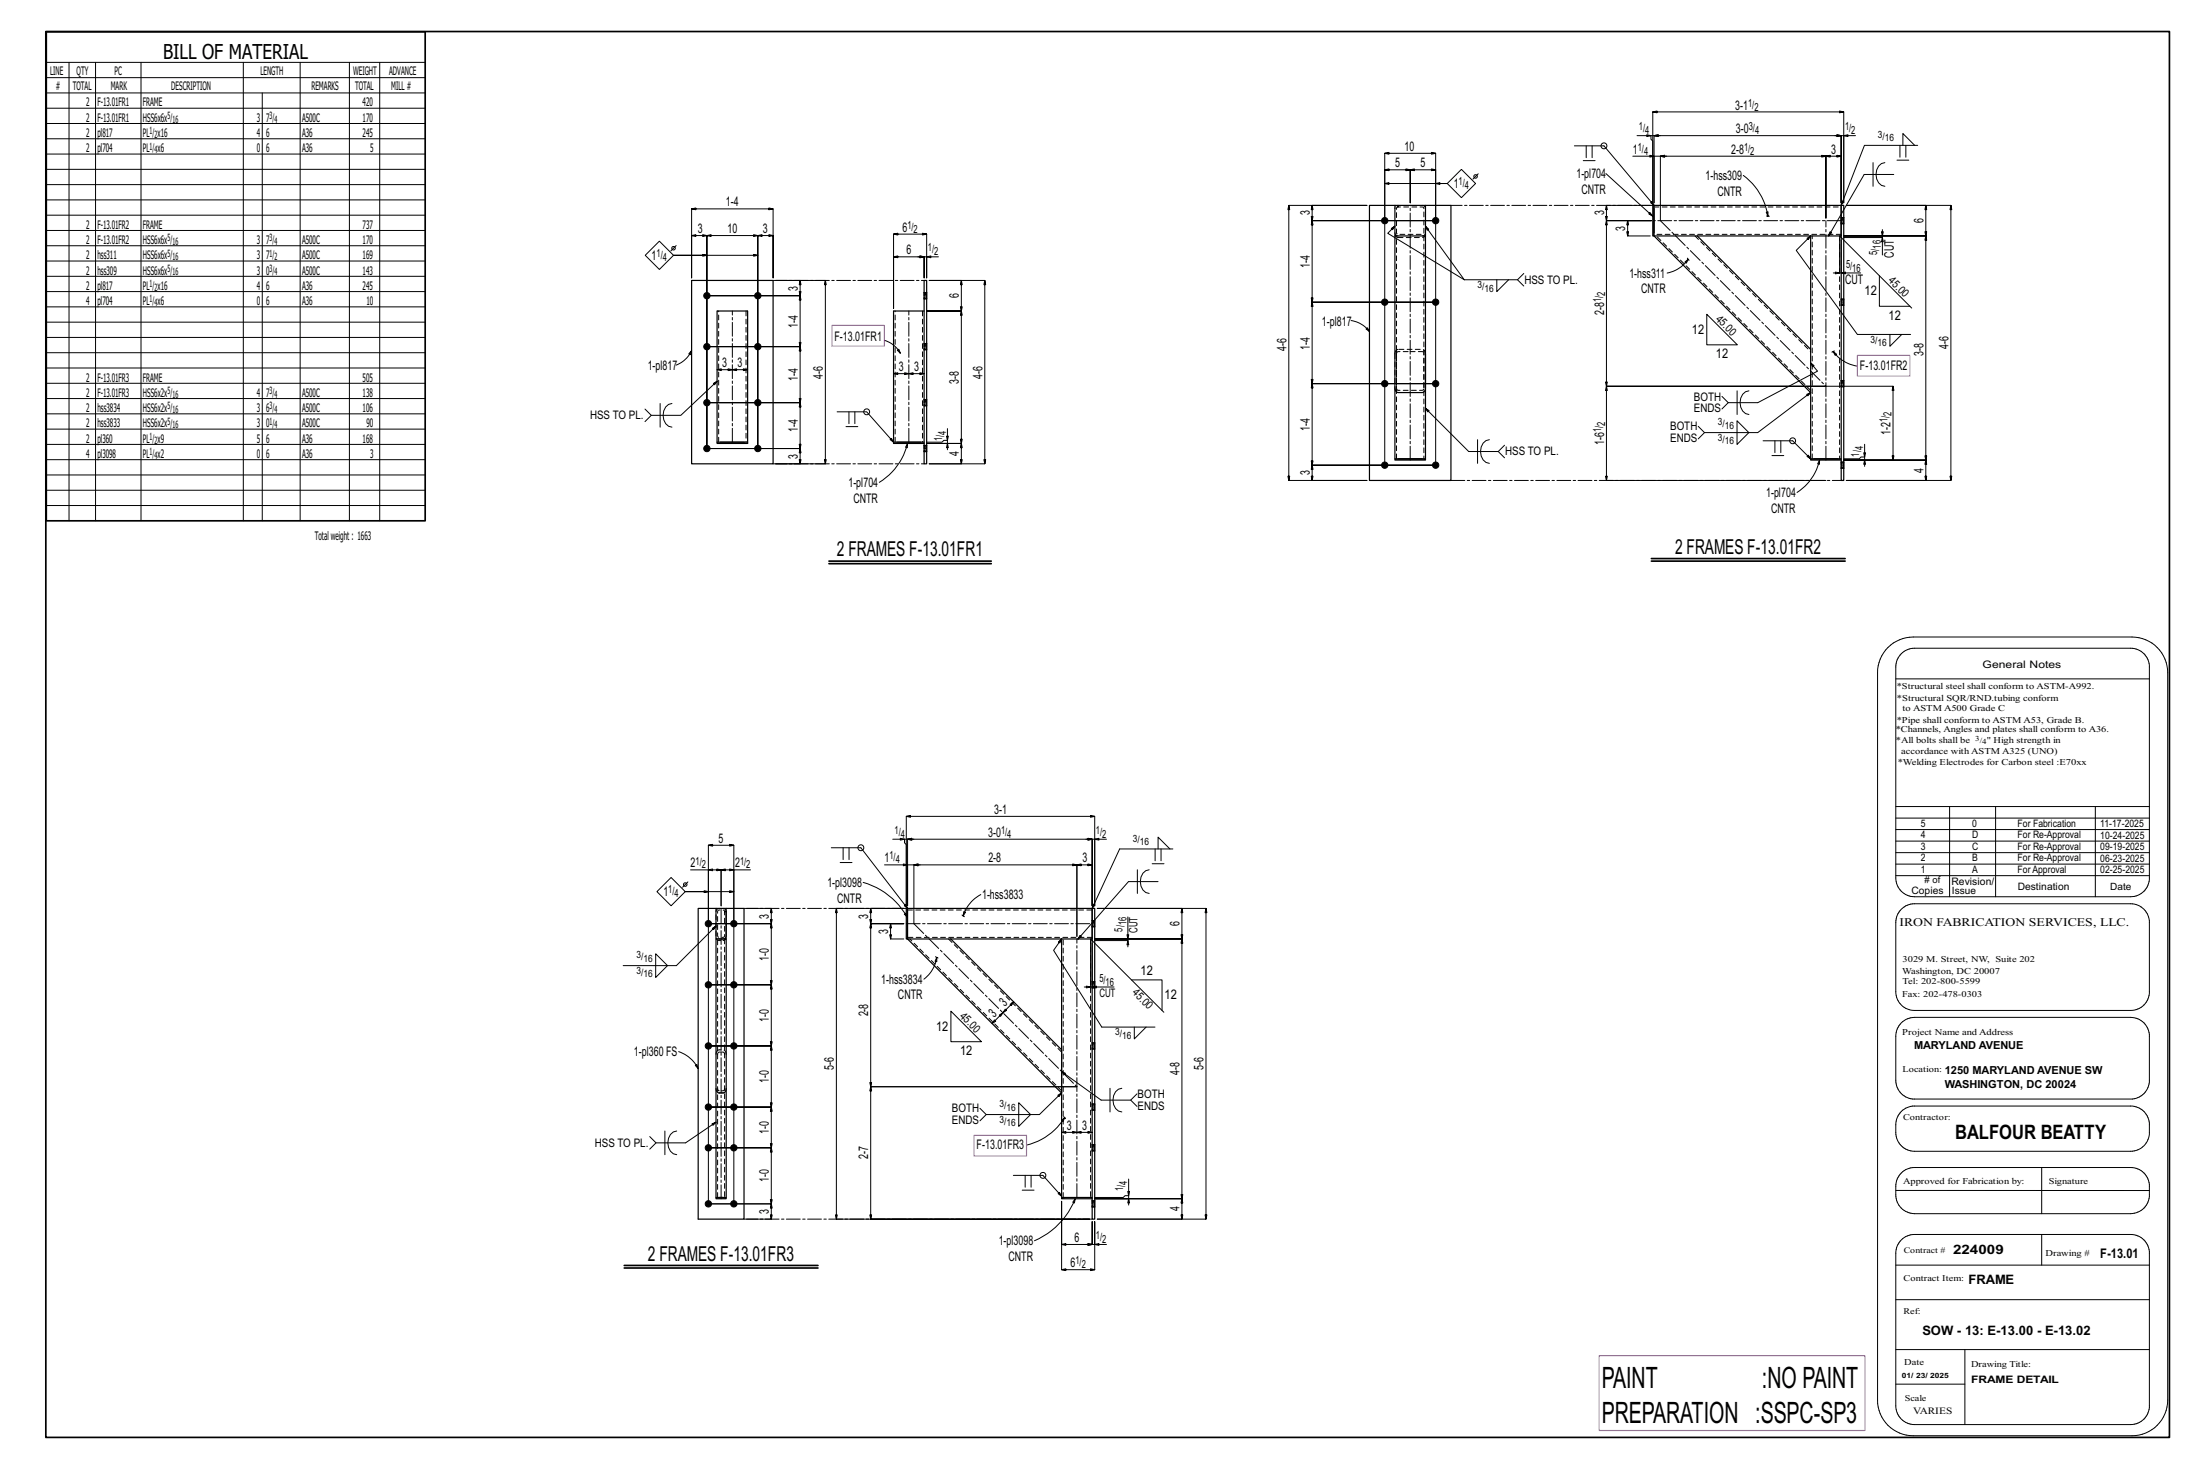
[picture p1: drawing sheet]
<svg xmlns="http://www.w3.org/2000/svg" width="914mm" height="610mm" viewBox="0 0 914 610" stroke-linecap="round" stroke-linejoin="round" font-family="sans-serif">
<g fill="none" stroke="#000" stroke-width=".42">
<path d="M19.2 25.9h157.5M19.2 32.3h157.5M19.2 38.6h157.5M28.7 25.9v190.5M39.7 25.9v190.5M58.6 25.9v190.5M101.1 25.9v190.5M109 38.6v177.8M124.8 25.9v190.5M145.2 25.9v190.5M157.8 25.9v190.5M19.2 45h157.5"/>
<path d="M19.2 51.3h157.5M19.2 57.7h157.5M680.4 56.4h5.8v1.5l.8 .7v25.7v-37.8l1.7 .4v-.8l-1.7 .4h79.3l-1.7 .4v-.8l1.7 .4v37.8v-27.9h4.9M684.5 56l1.7 .4-1.7 .3zM686.2 56.4h3.9M687.5 56.4l1.7-.4v.7zM687.5 56.4v27.9zM687.5 56.4h77.7l-1.7 .3v-.7l1.7 .4v27.9v-27.9M762.6 56.4h3.7M763.5 56l1.7 .4-1.7 .3zM766.3 56.4l1.8-.4v.7zM19.2 64h157.5"/>
<path d="M19.2 70.4h157.5M19.2 76.7h157.5M575.5 76.3l1.8 .3v-.7l-1.8 .4h26h-4.8l1.8-.4v.7l-1.8-.3M601.5 76.3l5.9-5.9 5.9 5.9-5.9 5.8zM614.4 72.2l-2.2 2.2M654.4 60.6h12.3l20.8 24.7-1.4-1 .5-.5 .9 1.5M658.1 66.8h4.9M659.3 60.6v4.9M661.7 60.6v4.9M667.5 72.1l19.4 17.7-1.6-.9 .5-.6 1.1 1.5M678.7 64.9h8.8v19.4M685.7 64.5l1.8 .4-1.8 .4z"/>
<path d="M687.5 64.9h5.2M690.1 64.9l1.8-.4v.8zM690.1 64.9v26.8zM690.1 64.9h68.8l-1.7 .4v-.8l1.7 .4v25.7v-25.7l1.8 .4v-.8l-1.8 .4h6.3l-1.7 .4v-.8l1.7 .4v19.4M724.6 72.9a25.8 25.8 0 0 1 10.2 16.9M778.5 67.6v9.8M783.4 67.6a4.8 4.8 0 0 0-3.4 6.8l.8 1.6 1.2 1 1.4 .4M787.1 72.5h-12.3l-14.8 25.5 .6-1.7 .6 .4-1.2 1.3M788.5 66.6h4.9M789.7 60.4v4.9M790.9 60.4v-4.9l4.9 4.9M792.1 60.4v4.9"/>
<path d="M797.1 60.4h-22.2l-9.7 24.9 .3-1.7 .7 .3-1 1.4M19.2 83.1h157.5M19.2 89.4h157.5M19.2 95.8h157.5M287.5 86.8l1.7 .4v-.8l-1.7 .4h33.8l-1.7 .4v-.8l1.7 .4v28.7v-17.6l-1.7-.4v.8l1.7-.4h-6.3l1.7-.4v.8l-1.7-.4v88.5v-88.5l-1.8-.4v.8l1.8-.4h-21.2l1.8-.4v.8l-1.8-.4v88.5v-88.5l-1.7-.4v.8l1.7-.4h-6.3l1.7-.4v.8l-1.7-.4v17.6zM535.7 85.3l.3 1.8h-.7l.4-1.8h32.4h-22.7l-.4 1.8h.7l-.3-1.8v6.4l-.4-1.8h.7l-.3 1.8h51.3h-51.3l-.4 1.7h.7l-.3-1.7v33.9l-.4-1.8h.7l-.3 1.8h51.3h-51.3l-.4 1.7h.7l-.3-1.7v33.8l-.4-1.7h.7l-.3 1.7h51.3h-51.3l-.4 1.8h.7l-.3-1.8v33.9l-.4-1.8h.7l-.3 1.8h51.3h-51.3l-.4 1.7h.7l-.3-1.7v6.3l-.4-1.7h.7l-.3 1.7h22.7h-32.4l.3-1.7h-.7l.4 1.7zM575.5 91.7v-21.1l1.8 .3v-.7l-1.8 .4h10.6l-1.7 .3v-.7l1.7 .4v13.7v-13.7l1.8 .3v-.7l-1.8 .4h10.6l-1.7 .3v-.7l1.7 .4v21.1M579.8 94l-1.5 .9 .5 .6 1-1.5-3 2.9 31.8 19.4M592.5 94l.7 1.7 .6-.5-1.3-1.2 16.1 22.3M685.9 85.3h-18.2l-.4 1.8h.8l-.4-1.8v6.4l-.4-1.8h.8l-.4 1.8h18.7h-18.7l-.4 1.7h.8l-.4-1.7v68.8l-.4-1.7h.8l-.4 1.7h91.2h-91.2l-.4 1.8h.8l-.4-1.8v39.1l-.4-1.7h.8l-.4 1.7h91.2M686.4 91.7h-9.9l-.4 1.7h.8l-.4-1.7v6.3l-.4-1.7h.8l-.4 1.7h9.4M734.1 88.2l.7-.2v1.8z"/>
<path d="M734.2 89.7l.6 .1M734.8 89.8l.6 .1M752.6 98l-1.5 1 .5 .6 1-1.6-6 6 25.4 35h22.1M764.6 99.1v14.3M765.3 99.8v13.6h8.1M765.3 98.7l29.3 29.3M766.3 98h16.1M766.3 98.7h16.1v7.3M767.4 85.3h43.5l-.4 1.8h.7l-.3-1.8v114.3l-.4-1.7h.7l-.3 1.7h-43.5h33l.4-1.7h-.7l.3 1.7v-8.4l.4 1.7h-.7l.3-1.7h-34.1h34.1l.4-1.8h-.7l.3 1.8v-93.2l.4 1.8h-.7l.3-1.8h-34.1h34.1l.4-1.7h-.7l.3 1.7v-12.7l.4 1.8h-.7l.3-1.8zM782 96.3h.8l-.4 1.7zM782.4 98.7l.4 1.8h-.8zM782.4 95.4v3.3"/>
<path d="M19.2 102.1h157.5M19.2 108.5h157.5M19.2 114.8h157.5M268.2 106.1l5.9-5.9 5.8 5.9-5.8 5.9zM281 102l-2.2 2.3M293.8 106.1l-1.7-.4v.8l1.7-.4h-13.9h35.1l-1.8 .4v-.8l1.8 .4M381.5 106.7h3.7M382.3 106.3l1.8 .4-1.8 .4zM384.1 106.7v8.8v-8.8l-1.8-.4v.8l1.8-.4h-12.7l1.7-.4v.8l-1.7-.4v21.5v-30.9l1.7 .4v-.8l-1.7 .4h13.8l-1.8 .4v-.8l1.8 .4v18.2v-8.8h4.8M385.2 106.7l1.7-.4v.8zM622.1 116.3v4.9l4.9-4.9M630.7 116.3l2.6 2.6"/>
<path d="M633.3 113.6l-2.6 2.7h-22.1M700.3 108.9l1.4-1.2-.8 1.7zM701.3 107.3l.4 .4M701.7 107.7a13.7 13.7 0 0 1-8.8 5.8M701.7 107.7l.3 .5M762 113.4h3.3M762.9 113l1.7 .4-1.7 .4zM765.3 113.4l1.7-.4v.8zM781.1 114.6v12.7h12.7M19.2 121.2h157.5M19.2 127.5h157.5M19.2 133.9h157.5"/>
<path d="M293.8 122.9h38.8l.3-1.8h-.7l.4 1.8v-6.4l.3 1.8h-.7l.4-1.8h-10.2h20.6l-.3 1.8h.7l-.4-1.8v76.2l-.3-1.7h.7l-.4 1.7h-20.6h10.2l.3-1.7h-.7l.4 1.7v-6.3l.3 1.7h-.7l.4-1.7h-38.8h38.8l.3-1.8h-.7l.4 1.8v-19.1l.3 1.8h-.7l.4-1.8h-38.8h38.8l.3-1.7h-.7l.4 1.7v-23.2l.3 1.7h-.7l.4-1.7h-38.8h38.8l.3-1.8h-.7l.4 1.8v-21.2l.3 1.7h-.7l.4-1.7zM561.6 133.2a11.6 11.6 0 0 1 7.6 4.6M567.8 136.7l.5-.5 .9 1.6zM709.4 130.6l12.7 12.7h-12.7zM785.5 139v4.9l4.9-4.9M19.2 140.2h157.5M19.2 146.6h157.5M19.2 152.9h157.5M19.2 159.3h157.5M287.5 145.7l-.6 1.7-.6-.4zM287.5 145.7a11.5 11.5 0 0 1-6.5 6M298 153.6l1.8-.3v.7z"/>
<path d="M298 153.6h6.4l-1.8 .4v-.7l3.5 .7v-.7l-1.7 .3h6.3l-1.7 .4v-.7l1.7 .3M298 158.4l-1.5 .9 .5 .6 1-1.5-15 14.2h-12.3l-2.6-2.6M367.6 141.4a11.1 11.1 0 0 1 6.6 5.4M371.4 155.3l1.7-.4v.7zM371.4 155.3h6.3l-1.7 .3v-.7l3.5 .7v-.7l-1.8 .4h6.4l-1.8 .3v-.7l1.8 .4M373 145.5l.6-.4 .6 1.7zM752.6 150.8l.8 1.6 .6-.5-1.4-1.1 2.8 3.4-24.8 13.1h-12.3l-2.6-2.6M761.9 146.1l1.5 1.1-.6 .5zM761.9 146.1a15.3 15.3 0 0 0 10.1 6.1M761.9 146.1l-.5 .2M762.5 145.9l-.6 .2M19.2 165.6h157.5"/>
<path d="M19.2 172h157.5M19.2 178.3h157.5M270.7 172.6l-2.6 2.6M274.4 167.7v9.8M279.3 167.7a4.8 4.8 0 0 0-3.4 6.8l.8 1.6 1.2 1 1.4 .4M347.9 171.1h12.3l11.2 12.6-1.4-1 .5-.5 .9 1.5M351.6 177.3h4.9M352.9 171.1v4.9M355.3 171.1v4.9M393.8 178.1v4.9h-1.5l-.8 .7h-6.3M592.5 169.7l1 1.5 .5-.6-1.5-.9 17.9 17.9h12.3l2.6-2.6M708.5 179.8l-2.7 2.6"/>
<path d="M718.3 167.3l-2.6 2.6M722 174.8l4.9 5-4.9 4.9zM722 162.4v9.8M726.9 162.4a4.8 4.8 0 0 0-3.4 6.8l.8 1.6 1.2 1.1 1.4 .3M752.6 163.1l-1.7 .8 .5 .6 1.2-1.4-22 16.7h-22.1l-2.7-2.6M758.9 160.5h27.9l-.4 1.8h.8l-.4-1.8v30.7l-.4-1.8h.8l-.4 1.8h-20.5h8.7M19.2 184.7h157.5M19.2 191h157.5M19.2 197.4h157.5M377.2 184.3l-.1 1.8-.7-.2zM377.2 184.3a26.1 26.1 0 0 1-11.7 16.1M385.2 184.3h14.4l.3-1.8h-.7l.4 1.8v-55.1l.3 1.8h-.7l.4-1.8h-14.4h14.4l.3-1.7h-.7l.4 1.7v-12.7l.3 1.8h-.7l.4-1.8h-13.4h23.1l-.4 1.8h.8l-.4-1.8v76.2l-.4-1.7h.8l-.4 1.7h-23.1h13.4l.3-1.7h-.7l.4 1.7v-8.4l.3 1.7h-.7l.4-1.7h-14.4h8.6"/>
<path d="M393.4 181.2h.8l-.4 1.8zM393.8 184.3l.4 1.7h-.8zM393.8 183v3.9M575.5 193.3v-129.6l1.8 .4v-.8l-1.8 .4h21.2l-1.7 .4v-.8l1.7 .4v129.6M614.1 182.7v9.8M619 182.7a4.8 4.8 0 0 0-3.4 6.8l.8 1.6 1.2 1.1 1.4 .3M622.7 187.6l2.6 2.6M732.8 183.2h12.3l7.5 7.5-1.5-1 .5-.6 1 1.6M736.5 189.3h4.9M737.7 183.2v4.9M740.2 183.2v4.9M756.3 191.2l-.1 1.7-.7-.1z"/>
<path d="M756.3 191.2a21.5 21.5 0 0 1-9.4 13.4M774.6 188.2h.8l-.4 1.7zM775 191.2l.4 1.7h-.8zM775 184.6v5.3h-1.5l-.7 .8h-6.5M775 189.9v3.9M19.2 203.7h157.5M19.2 210.1h157.5M784.7 269.1a15.1 15.1 0 0 1 10.5-4.4h90.9a14.9 14.9 0 0 1 14.9 14.9v302.2a14.9 14.9 0 0 1-14.9 14.8h-90.9a14.7 14.7 0 0 1-14.8-14.8v-302.2a14.7 14.7 0 0 1 4.3-10.5zM790.2 271.6a7.9 7.9 0 0 1 5.6-2.2h89.8a7.7 7.7 0 0 1 7.8 7.7v87.7a7.7 7.7 0 0 1-7.8 7.8h-89.8a7.8 7.8 0 0 1-7.8-7.8v-87.7a7.6 7.6 0 0 1 2.2-5.5zM788 282.1h105.4M788 335.2h105.4M788 340h105.4"/>
<path d="M810.3 335.2v37.4M829.4 335.2v37.4M870.9 335.2v37.4M345.5 352.3h12.3l19.4 25.2-1.3-1.1 .6-.5 .7 1.6M349.2 358.4h4.9M350.4 352.3v4.9M352.9 352.3v4.9M367.6 359.4h9.6v17M371.1 348.7h4.8v1.5l.8 .8v25.4v-37.2l1.7 .4v-.7l-1.7 .3h78.3l-1.7 .4v-.7l1.7 .3v37.2v-27.7h4.9M374.2 348.4l1.7 .3-1.7 .4zM375.5 359l1.7 .4-1.7 .4zM375.9 348.7h3.9"/>
<path d="M377.2 348.7l1.8-.3v.7zM377.2 348.7v27.7zM377.2 348.7h76.7l-1.7 .4v-.7l1.7 .3v27.7v-27.7M377.2 359.4h5.3M379.8 359.4l1.8-.4v.8zM379.8 359.4v24.4zM379.8 359.4h67.8l-1.8 .4v-.8l1.8 .4v29.7v-29.7l1.7 .4v-.8l-1.7 .4h6.3l-1.7 .4v-.8l1.7 .4v17M451.3 348.7h3.7M452.2 348.4l1.7 .3-1.7 .4zM455 348.7l1.8-.3v.7zM478.9 358.9h4.9M480.1 352.8v4.9"/>
<path d="M481.3 352.8v-4.9l5 4.9M482.6 352.8v4.9M487.5 352.8h-22.1l-11.5 24.7 .4-1.8 .7 .4-1.1 1.4M788 349.5h105.4M788 359.1h105.4M788 354.3h105.4M788 344.7h105.4M278.9 364.6l5.9 5.9-5.9 5.9-5.9-5.9zM285.9 366.5l-2.2 2.2M287 361.5h7.4v138.8h26.2l-.4 1.7h.8l-.4-1.7v6.3l-.4-1.7h.8l-.4 1.7h-10.3M294.4 361.5l1.8-.4v.7zM294.4 361.5h5.3l-1.7 .3v-.7l1.7 .4v14.9v-14.9l1.8 .3v-.7l-1.8 .4h5.3"/>
<path d="M294.4 370.5l-1.7-.4v.8l1.7-.4h-9.6h20.2l-1.7 .4v-.8l1.7 .4M303.3 361.1l1.7 .4-1.7 .3zM310.3 377.5h10.3l-.4 1.7h.8l-.4-1.7v6.3l-.4-1.7h.8l-.4 1.7h-26.2h26.2l-.4 1.8h.8l-.4-1.8v25.4l-.4-1.7h.8l-.4 1.7h-26.2h26.2l-.4 1.8h.8l-.4-1.8v25.4l-.4-1.7h.8l-.4 1.7h-26.2h26.2l-.4 1.8h.8l-.4-1.8v25.4l-.4-1.7h.8l-.4 1.7h-26.2h26.2l-.4 1.8h.8l-.4-1.8v17l-.4-1.8h.8l-.4 1.8h-26.2h26.2l-.4 1.7h.8l-.4-1.7v23.3l-.4-1.8h.8l-.4 1.8h-26.2M311.9 361.5h-6.9v138.8M347.6 377.5l.4 1.7h-.7l.3-1.7h28h-13.7l-.4 1.7h.8l-.4-1.7v6.3l-.4-1.7h.8l-.4 1.7h13.7h-13.7l-.4 1.8h.8l-.4-1.8v67.8l-.4-1.8h.8l-.4 1.8h85.7h-85.7l-.4 1.7h.8l-.4-1.7v55l-.4-1.7h.8l-.4 1.7h91h-105.3l.4-1.7h-.7l.3 1.7zM358.8 366.7a30.5 30.5 0 0 1 18.3 14.5M375.9 379.8l.6-.3 .6 1.7zM400.6 378.8l.7 .3-1 1.5zM407.6 371.7a15 15 0 0 0-7.3 8.9M456.1 377.5h45.1l-.3 1.7h.7l-.4-1.7v129.1l-.3-1.7h.7l-.4 1.7h-45.1h35.1l.4-1.7h-.7l.3 1.7v-8.5l.4 1.8h-.7l.3-1.8h-36.2h36.2l.4-1.7h-.7l.3 1.7v-107.9l.4 1.7h-.7l.3-1.7h-36.2h36.2l.4-1.8h-.7l.3 1.8v-12.7l.4 1.7h-.7l.3-1.7zM472.7 361.4v9.9M477.6 361.4a4.8 4.8 0 0 0-3.4 6.8l.8 1.6 1.2 1.1 1.4 .4"/>
<path d="M481.3 366.3h-12.3l-21 24 .9-1.6 .5 .5-1.4 1.1M788 363.9h105.4M790.2 377.8a7.9 7.9 0 0 1 5.6-2.2h89.8a7.9 7.9 0 0 1 7.8 7v29.5a7.7 7.7 0 0 1-7.8 7.8h-89.8a7.8 7.8 0 0 1-7.8-7.8v-28.7a7.8 7.8 0 0 1 2.2-5.6zM272.5 396.3l4.9 5-4.9 4.9zM294.4 383.8v-32.6l1.8 .4v-.7l-1.8 .3h10.6l-1.7 .4v-.7l1.7 .3v32.6M297.6 384.8l-1.5 1 .5 .5 1-1.5-16.5 16.5h-22.1M375.6 383.8h-5.4l-.4 1.8h.7l-.3-1.8v6.4l-.4-1.8h.7l-.3 1.8h5.4M388.8 397.5l.6 .3M389.4 397.8v1.8l-.8-.1zM389.4 397.8a13.7 13.7 0 0 1-5.4 9.1M389.4 397.8l.5 .3M399.9 380.2l.4 .4"/>
<path d="M400.3 380.6l.5 .3M441.2 390.2l-1.3 1.2 .6 .4 .7-1.6-3.3 4.7 20 31.9h22.2M453.3 391.2v18.9M453.9 391.9v18.2h9.1M453.9 390.8l29.8 29.8M455 390.8h13.8M468.4 388.4h.8l-.4 1.8zM468.8 390.8l.4 1.8h-.8zM468.8 381v9.2h-13.8M468.8 390.2v3.3M421.3 416.3l-1.5 1 .6 .5 .9-1.5-4.5 4.5 1-1.5 .5 .6-3 1.9 .6 .5 .9-1.5-4.4 4.5M450.7 410.1h3.2"/>
<path d="M451.5 409.8l1.8 .3-1.8 .4zM453.9 410.1l1.8-.3v.7zM470.3 407.2h12.7v12.7M282.1 437a14.1 14.1 0 0 1 8.1 7.1M395.2 420.2l12.7 12.7h-12.7zM413.3 423.8l.6 .6-1.5 .9zM471.5 426.8v4.9l4.9-4.9M790.2 425l2.6-1.6 3-.6h89.8a7.9 7.9 0 0 1 7.8 7v19.9a7.8 7.8 0 0 1-7.1 7h-91.3a7.9 7.9 0 0 1-7-7.8v-18.3a7.9 7.9 0 0 1 2.2-5.6zM289 442.7l.6-.4 .6 1.8zM423.4 458.2l4.9 4.9-4.9 5zM441.2 445.2l1.2 1.4 .4-.6-1.6-.8 16.5 11.9h12.3l2.6-2.6M441.2 454.2l-1.5 .9 .5 .6 1-1.5-9.2 8.9h-22.1l-2.6-2.6"/>
<path d="M461.4 452.2v9.9M466.3 452.2a4.8 4.8 0 0 0-3.4 6.8l.8 1.6 1.2 1.1 1.4 .4M470 457.1l2.6 2.7M272.7 474.9l-2.6 2.6M276.3 470v9.8M281.3 470a4.8 4.8 0 0 0-3.4 6.8l.8 1.6 1.2 1 1.4 .4M297.6 466.3l-1.7 .7 .5 .6 1.2-1.3-12.6 8.6h-12.3l-2.6-2.6M409.9 463.1l-2.6 2.7M441.2 465.6l1.3-1.2-.6 1.7zM441.2 470.5l1.8-.3v.7zM441.2 470.5h6.4l-1.8 .4v-.7l3.5 .7v-.7l-1.7 .3h6.3l-1.7 .4v-.7l1.7 .3M442.1 463.9l.4 .5"/>
<path d="M442.5 464.4a25.5 25.5 0 0 1-15.8 11.4M442.5 464.4l.4 .5M790.2 461.9l1.9-1.4 2.9-.9h90.6a7.7 7.7 0 0 1 7.8 7v4a7.7 7.7 0 0 1-7.8 7.8h-89.8a7.8 7.8 0 0 1-7.8-7.8v-3.2a7.9 7.9 0 0 1 2.2-5.5zM421.2 488.4h12.3l7.7 8.7-1.4-1.1 .6-.5 .8 1.6M424.9 494.6h4.9M426.1 488.4v4.9M428.6 488.4v4.9M446.9 498.1l-.3 1.8-.7-.3zM446.9 498.1a31.8 31.8 0 0 1-16.9 17.5M455 498.1h14.1M468.7 495.1h.8l-.4 1.8zM469.1 498.1l.4 1.8h-.8z"/>
<path d="M469.1 489.9v7h-1.5l-.7 .7h-11.9M469.1 496.9v3.9M788 494.7h105.4M790.2 487.4a7.9 7.9 0 0 1 5.6-2.2h89.8a7.8 7.8 0 0 1 7.8 7v5.1a7.9 7.9 0 0 1-7.8 7h-89.8a7.9 7.9 0 0 1-7.8-7.8v-3.6a7.6 7.6 0 0 1 2.2-5.5zM848.6 485.2v19.1M451.3 517.1h3.7M452.2 516.8l1.7 .3-1.7 .4zM453.9 517.1v-9.4v9.4l-1.7-.3v.7l1.7-.4h-12.7l1.8-.3v.7l-1.8-.4v-17.9v28.4l1.8 .4v-.8l-1.8 .4h13.8l-1.7 .4v-.8l1.7 .4v-19.9v9.4h4.9M455 517.1l1.8-.3v.7zM790.2 515.3a7.9 7.9 0 0 1 5.6-2.3h89.8a7.8 7.8 0 0 1 7.8 7v65a7.9 7.9 0 0 1-7.8 7h-89.8a7.8 7.8 0 0 1-7.8-7.8v-63.5a7.6 7.6 0 0 1 2.2-5.4zM848.6 513v12.7M788 525.7h105.4"/>
<path d="M788 540.1h105.4M788 560.8h105.4M788 575.2h28.7M816.7 560.8v31.2"/>
<circle cx="613.3" cy="73.3" r=".74"/>
<circle cx="666.7" cy="60.6" r="1.23"/>
<circle cx="279.9" cy="103.2" r=".74"/>
<circle cx="360.2" cy="171.1" r="1.23"/>
<circle cx="745.1" cy="183.2" r="1.23"/>
<circle cx="357.8" cy="352.3" r="1.23"/>
<circle cx="284.8" cy="367.6" r=".74"/>
<circle cx="433.5" cy="488.4" r="1.23"/>
</g>
<path d="M19 13.1h882.7v584.2h-882.7zM19.2 13.2h157.5v203.2h-157.5zM344.5 233.2h67.5M344.5 234.2h67.5M686.4 233.2h80.5M686.4 232.1h80.5M259.4 525.9h80.6M259.4 526.9h80.6" fill="none" stroke="#000" stroke-width=".7"/>
<path d="M345.8 135.2h21.7v8.7h-21.7zM772 147.7h21.8v8.6h-21.8zM404.9 471.8h21.8v8.6h-21.8zM664.7 563.3h110.5v31.1h-110.5z" fill="none" stroke="#f0f" stroke-width=".5"/>
<g fill="#000" stroke="#000" stroke-width=".42">
<circle cx="575.5" cy="91.7" r="1.32"/>
<circle cx="596.7" cy="91.7" r="1.32"/>
<circle cx="293.8" cy="122.9" r="1.32"/>
<circle cx="315" cy="122.9" r="1.32"/>
<circle cx="575.5" cy="125.6" r="1.32"/>
<circle cx="596.7" cy="125.6" r="1.32"/>
<circle cx="293.8" cy="144.1" r="1.32"/>
<circle cx="315" cy="144.1" r="1.32"/>
<circle cx="575.5" cy="159.4" r="1.32"/>
<circle cx="596.7" cy="159.4" r="1.32"/>
<circle cx="293.8" cy="167.3" r="1.32"/>
<circle cx="315" cy="167.3" r="1.32"/>
<circle cx="293.8" cy="186.4" r="1.32"/>
<circle cx="315" cy="186.4" r="1.32"/>
<circle cx="575.5" cy="193.3" r="1.32"/>
<circle cx="596.7" cy="193.3" r="1.32"/>
<circle cx="294.4" cy="383.8" r="1.32"/>
<circle cx="305" cy="383.8" r="1.32"/>
<circle cx="294.4" cy="409.2" r="1.32"/>
<circle cx="305" cy="409.2" r="1.32"/>
<circle cx="294.4" cy="434.6" r="1.32"/>
<circle cx="305" cy="434.6" r="1.32"/>
<circle cx="294.4" cy="460" r="1.32"/>
<circle cx="294.4" cy="477" r="1.32"/>
<circle cx="305" cy="460" r="1.32"/>
<circle cx="305" cy="477" r="1.32"/>
<circle cx="294.4" cy="500.3" r="1.32"/>
<circle cx="305" cy="500.3" r="1.32"/>
</g>
<g fill="none" stroke="#000" stroke-width=".5">
<path d="M579.8 85.3h12.7v12.7h-12.7zM579.8 85.3h-10.6v114.3h33.9v-114.3h-10.6M579.8 98v63.3a1.67 1.67 0 0 0 1.3 1.8h10.1a1.67 1.67 0 0 0 1.3-1.8v-63.3M687.5 85.3v12.7h-.5v-12.7h78.2v12.7h-.6M687.5 86.7v10M705.4 98h47.2v47.2M705.4 98h-17.9l65.1 65.1v27.6M705.4 98l47.2 47.2v17.9M752.6 98h12l.7 .7M765.3 93h.1M765.3 90.4h.1M765.3 85.3h1v114.3h-1z"/>
<path d="M766.3 93h.1M766.3 90.4h.1M287.5 116.5h33.8v76.2h-33.8zM384.1 116.5h1.1v76.2h-1.1zM298 129.2h12.7v55.1h-12.7zM384.1 124.2h.1M384.1 121.6h.1M384.1 129.2h-12.7v55.1h12.7M385.2 124.2h.1M385.2 121.6h.1M765.3 126.9h.1M765.3 124.2h.1"/>
<path d="M766.3 126.9h.1M766.3 124.2h.1M384.1 145.4h.1M384.1 142.7h.1M385.2 145.4h.1M385.2 142.7h.1M592.5 147v43.7M765.3 158.1h.1M766.3 158.1h.1M384.1 168.7h.1M384.1 166h.1M385.2 168.7h.1"/>
<path d="M385.2 166h.1M579.8 161.3v29.4M765.3 160.8h.1M766.3 160.8h.1M298 183.7h12.7M371.4 183.7h12.7M384.1 187.7h.1M384.1 185.1h.1M385.2 187.7h.1M385.2 185.1h.1M579.8 190.7h12.7v.5h-12.7zM581.1 190.7h10.1"/>
<path d="M753.9 190.7h10M765.3 194.6h.1M765.3 192h.1M765.3 190.7h-12.7v.5h12.7M766.3 194.6h.1M766.3 192h.1M297.6 377.5h4.2v12.7h-4.2zM297.6 377.5h-7.4v129.1h19v-129.1h-7.4M301.8 378.7v10.3M376.7 377.5h.5v12.7h-.5zM377.2 377.5h76.7v5M453.9 377.5h1.1v129.1h-1.1z"/>
<path d="M297.6 390.2v107.4M298.9 390.2h1.6M301.8 390.2v62.1a1.59 1.59 0 0 1-1.3 1.9h-1.6a1.4 1.4 0 0 1-1.3-1.9M395.2 390.2l46 46.1v17.9l-64-64h64M453.9 385.2h.1M453.9 382.5h.1M453.9 385.2v5h-.6M453.9 390.8l-.6-.6h-12.1v107.4M455 385.2h.1M455 382.5h.1M453.9 410.6h.1M453.9 407.9h.1"/>
<path d="M455 410.6h.1M455 407.9h.1M453.9 436h.1M453.9 433.3h.1M455 436h.1M455 433.3h.1M301.8 452.3v45.3M453.9 458.7h.1M455 458.7h.1M453.9 461.4h.1M453.9 478.3h.1M453.9 475.6h.1"/>
<path d="M455 461.4h.1M455 478.3h.1M455 475.6h.1M297.6 497.6h4.2v.5h-4.2zM298.9 497.6h1.6M453.9 498.9h.1M453.9 497.6h-12.7v.5h12.7M455 498.9h.1M453.9 501.6h.1M455 501.6h.1"/>
</g>
<g fill="none" stroke="#000" stroke-width=".42" stroke-dasharray="2 1.4">
<path d="M579.8 96.7a1.32 1.32 0 0 0 1.3 1.3M580 98l1.1 .7M580.2 85.7h.1M580.2 97.7h.1M580.6 97.2h.1M580.6 86.2h.1M581.1 85.3v.7l-.7 .7 .2 10.5h11v-11l-10.5-.2v-.7a1.32 1.32 0 0 0-1.3 1.4M581.1 98.7h10.1l.9-.4M591.2 98a1.32 1.32 0 0 0 1.3-1.3M591.8 98v63.6M592.1 98.3l.2-.3M592.5 86.7a1.32 1.32 0 0 0-1.3-1.4"/>
<path d="M687.5 86h77.7M704.5 98l48.1 48.1M764.6 98v92.7M765.2 97.4h-77.7M765.3 91.7h1v.5h-1zM765.3 93v-.1M765.3 91.7v-.5M765.3 93h1M766.3 90.4h-1M766.3 92.2v.4h-1v-.4M766.3 92.6v.3h-1v-.3M766.3 92.9v.1"/>
<path d="M766.3 90.4v.1M766.3 90.8v-.3l-1-.1M766.3 91.2v-.4h-1v-.3M766.3 91.7v-.5h-1v-.4M310.1 129.2v54.5M383.4 129.2v54.5M384.1 122.9h1.1v.5h-1.1zM384.1 124.2v-.1M384.1 122.9v-.5M384.1 124.2h1.1M385.2 121.6h-1.1M385.2 123.4v.4h-1.1v-.4"/>
<path d="M385.2 123.8v.3h-1.1v-.3M385.2 124.1v.1M385.2 121.6v.1M385.2 122v-.3l-1.1-.1M385.2 122.4v-.4h-1.1v-.3M385.2 122.9v-.5h-1.1v-.4M765.3 125.6h1v.5h-1zM765.3 126.9v-.1M765.3 125.6v-.5M765.3 126.9h1M766.3 124.2h-1M766.3 126.1v.4h-1v-.4"/>
<path d="M766.3 126.5v.3h-1v-.3M766.3 126.8v.1M766.3 124.2v.1M766.3 124.6v-.3l-1-.1M766.3 125.1v-.5h-1v-.3M766.3 125.6v-.5h-1v-.5M384.1 144.1h1.1v.5h-1.1zM384.1 145.4v-.1M384.1 144.1v-.6M384.1 145.4h1.1M385.2 142.7h-1.1M385.2 144.6v.4h-1.1v-.4"/>
<path d="M385.2 145v.3h-1.1v-.3M385.2 145.3v.1M385.2 142.7v.1M385.2 143.1v-.3l-1.1-.1M385.2 143.5v-.4h-1.1v-.3M385.2 144.1v-.6h-1.1v-.4M579.8 147l.1-.7 .7-1M579.8 147v14.3M580.4 147l.2-.6 .5-.3h5M581.1 145.2l-.5 .1M586.1 146.1h5.1l.4 .3 .2 .6M591.8 145.5v45.2"/>
<path d="M592.5 147a1.67 1.67 0 0 0-1.3-1.8h-10.1M765.3 159.4h1v.5h-1zM765.3 159.4v-.5M766.3 158.1h-1M766.3 159.9v.5h-1v-.5M766.3 158.1v.1M766.3 158.5v-.3l-1-.1M766.3 158.9v-.4h-1v-.3M766.3 159.4v-.5h-1v-.4M384.1 167.3h1.1v.5h-1.1zM384.1 168.7v-.1M384.1 167.3v-.5"/>
<path d="M384.1 168.7h1.1M385.2 166h-1.1M385.2 167.8v.5h-1.1v-.5M385.2 168.3v.3h-1.1v-.3M385.2 168.6v.1M385.2 166v.1M385.2 166.4v-.3l-1.1-.1M385.2 166.8v-.4h-1.1v-.3M385.2 167.3v-.5h-1.1v-.4M581.1 162.2l-.5-.3-.2-.6v-63.3M591.8 161.6l-.6 .6h-10.1M752.6 162.2l-64.2-64.2"/>
<path d="M765.3 160.8v-.1M765.3 160.8h1M766.3 160.4v.3h-1v-.3M766.3 160.7v.1M298.7 183.7v-54.5M372.1 183.7v-54.5M384.1 186.4h1.1v.5h-1.1zM384.1 187.7v-.1M384.1 186.4v-.5M384.1 187.7h1.1M385.2 185.1h-1.1M385.2 186.9v.4h-1.1v-.4"/>
<path d="M385.2 187.3v.3h-1.1v-.3M385.2 187.6v.1M385.2 185.1v.1M385.2 185.5v-.3l-1.1-.1M385.2 185.9v-.4h-1.1v-.3M385.2 186.4v-.5h-1.1v-.4M580.4 190.7v-45.2M753.2 190.7v-92.7M765.3 193.3h1v.5h-1zM765.3 194.6v-.1M765.3 193.3v-.5M765.3 194.6h1"/>
<path d="M766.3 192h-1M766.3 193.8v.4h-1v-.4M766.3 194.2v.3h-1v-.3M766.3 194.5v.1M766.3 192v.1M766.3 192.4v-.3l-1-.1M766.3 192.8v-.4h-1v-.3M766.3 193.3v-.5h-1v-.4M298.5 378.3l2-.2 .7 .7h.6h-.6v10.1l-.7 .6h-1.8l-.4-.6zM298.9 377.5a1.32 1.32 0 0 0-1.3 1.3v10.1a1.32 1.32 0 0 0 1.3 1.3M301.8 378.7a1.29 1.29 0 0 0-1.3-1.2M377.2 378.1h76.7"/>
<path d="M297.8 390.2l.6 .5 2.1 .1M300.5 390.8l1.1-.6M300.5 390.2a1.29 1.29 0 0 0 1.3-1.2M301.2 390.2v107.4M377.2 390.2h.1M394.2 390.2l47 47M453.3 390.2v107.4M453.9 383.8h1.1v.5h-1.1zM453.9 385.2v-.1M453.9 383.8v-.5M453.9 385.2v-2.7M453.9 389.5h-76.7"/>
<path d="M453.9 385.2h1.1M455 382.5h-1.1M455 384.3v.5h-1.1v-.5M455 384.8v.3h-1.1v-.3M455 385.1v.1M455 382.5v.1M455 382.9v-.3l-1.1-.1M455 383.3v-.4h-1.1v-.3M455 383.8v-.5h-1.1v-.4M453.9 409.2h1.1v.5h-1.1zM453.9 410.6v-.1M453.9 409.2v-.5"/>
<path d="M453.9 410.6h1.1M455 407.9h-1.1M455 409.7v.5h-1.1v-.5M455 410.2v.3h-1.1v-.3M455 410.5v.1M455 407.9v.1M455 408.3v-.3l-1.1-.1M455 408.7v-.4h-1.1v-.3M455 409.2v-.5h-1.1v-.4M297.6 438.1l.4-1.3M298.3 438.1l.4-.8 1-.1M298.9 436.3l-.9 .5"/>
<path d="M299.7 437.2l1.1 .1 .4 .8M301.8 438.1a1.67 1.67 0 0 0-1.3-1.8h-1.6M453.9 434.6h1.1v.5h-1.1zM453.9 436v-.1M453.9 434.6v-.5M453.9 436h1.1M455 433.3h-1.1M455 435.1v.5h-1.1v-.5M455 435.6v.3h-1.1v-.3M455 435.9v.1M455 433.3v.1M455 433.7v-.3l-1.1-.1"/>
<path d="M455 434.1v-.4h-1.1v-.3M455 434.6v-.5h-1.1v-.4M298.3 452.3l.4 .9M298.9 453.3l-.2-.1M300.8 454.1h-2.2M301.2 452.3l-.4 .9-1.9 .1M441.2 453.3l-63-63.1M455 458.7h-1.1M455 458.7v.1M455 459.1v-.3l-1.1-.1M455 459.5v-.4h-1.1v-.3M453.9 460h1.1v.5h-1.1z"/>
<path d="M453.9 461.4v-.1M453.9 460v-.5M453.9 477h1.1v.5h-1.1zM453.9 478.3v-.1M453.9 477v-.5M453.9 461.4h1.1M453.9 478.3h1.1M455 475.6h-1.1M455 460.5v.5h-1.1v-.5M455 461v.3h-1.1v-.3M455 461.3v.1M455 460v-.5h-1.1v-.4"/>
<path d="M455 477.5v.4h-1.1v-.4M455 477.9v.3h-1.1v-.3M455 478.2v.1M455 475.6v.1M455 476v-.3l-1.1-.1M455 476.5v-.5h-1.1v-.3M455 477v-.5h-1.1v-.5M298.3 497.6v-107.4M441.9 497.6v-107.4M455 498.9h-1.1M455 498.9v.1M455 499.3v-.3l-1.1-.1"/>
<path d="M455 499.7v-.4h-1.1v-.3M453.9 500.3h1.1v.5h-1.1zM453.9 501.6v-.1M453.9 500.3v-.6M453.9 501.6h1.1M455 500.8v.4h-1.1v-.4M455 501.2v.3h-1.1v-.3M455 501.5v.1M455 500.3v-.6h-1.1v-.4"/>
</g>
<g fill="none" stroke="#000" stroke-width=".42" stroke-dasharray="5.8 1 1 1">
<path d="M687 85.3h-83.9M690.1 91.7l68.8 68.8M765.2 91.7h-77.7M321.3 116.5h62.8M304.4 183.7v-54.5M321.3 192.7h62.8M377.7 183.7v-54.5M586.1 191.2v-105.9M603.1 199.6h162.2M758.9 191.2v-99.5M309.2 377.5h67.5M376.7 383.8h77.2"/>
<path d="M379.8 383.8l67.8 67.8M299.7 498.1v-120.6M447.6 497.6v-107.4M309.2 506.6h144.7"/>
</g>
<g font-size="12.2">
<text x="665.7" y="576.7">PAINT</text>
<text x="732.3" y="576.7">:NO PAINT</text>
<text x="665.7" y="591.2">PREPARATION :SSPC-SP3</text>
</g>
<g font-size="8.6">
<text x="67.8" y="24.7">BILL OF MATERIAL</text>
<text x="347.8" y="231.2">2 FRAMES F-13.01FR1</text>
<text x="696.2" y="230.1">2 FRAMES F-13.01FR2</text>
<text x="269.3" y="523.9">2 FRAMES F-13.01FR3</text>
</g>
<text font-size="8.3" x="812.7" y="473.4">BALFOUR BEATTY</text>
<g font-size="5.5">
<text x="721.3" y="45.5">3-1</text>
<text x="721.5" y="55.4">3-0</text>
<text x="583.8" y="62.7">10</text>
<text x="678.7" y="63.9">1</text>
<text x="719.5" y="63.9">2-8</text>
<text x="761.1" y="63.9">3</text>
<text x="579.8" y="69.6">5</text>
<text x="590.4" y="69.6">5</text>
<text x="655.2" y="74">1-pl704</text>
<text x="708.9" y="74.8">1-hss309</text>
<text x="604.2" y="78">1</text>
<text x="657.3" y="80.6">CNTR</text>
<text x="713.8" y="81.3">CNTR</text>
<text x="301.7" y="85.8">1-4</text>
<text x="544.4" y="89.5" transform="rotate(-90 544.4 89.5)">3</text>
<text x="666.7" y="89.3" transform="rotate(-90 666.7 89.3)">3</text>
<text x="675.5" y="95.9" transform="rotate(-90 675.5 95.9)">3</text>
<text x="799.4" y="92.8" transform="rotate(-90 799.4 92.8)">6</text>
<text x="290" y="96.9">3</text>
<text x="302.4" y="96.9">10</text>
<text x="317.1" y="96.9">3</text>
<text x="375.1" y="96.3">6</text>
<text x="270.9" y="107.9">1</text>
<text x="376.7" y="105.7">6</text>
<text x="787.1" y="107.1" transform="rotate(-90 787.1 107.1)">CUT</text>
<text x="544.4" y="111.3" transform="rotate(-90 544.4 111.3)">1-4</text>
<text x="677.2" y="115.4">1-hss311</text>
<text x="766.9" y="118">CUT</text>
<text x="331.6" y="120.7" transform="rotate(-90 331.6 120.7)">3</text>
<text x="398.6" y="123.9" transform="rotate(-90 398.6 123.9)">6</text>
<text x="682.2" y="121.9">CNTR</text>
<text x="775" y="122.7">12</text>
<text x="666.7" y="130.9" transform="rotate(-90 666.7 130.9)">2-8</text>
<text x="331.6" y="136.1" transform="rotate(-90 331.6 136.1)">1-4</text>
<text x="549.4" y="135.4">1-pl817</text>
<text x="784.9" y="132.9">12</text>
<text x="346.8" y="141.8">F-13.01FR1</text>
<text x="703.2" y="138.7">12</text>
<text x="534.7" y="145.8" transform="rotate(-90 534.7 145.8)">4-6</text>
<text x="544.4" y="145.6" transform="rotate(-90 544.4 145.6)">1-4</text>
<text x="713.2" y="148.9">12</text>
<text x="799.4" y="147.9" transform="rotate(-90 799.4 147.9)">3-8</text>
<text x="809.9" y="145.1" transform="rotate(-90 809.9 145.1)">4-6</text>
<text x="269.2" y="153.7">1-pl817</text>
<text x="300.2" y="152.6">3</text>
<text x="306.5" y="152.6">3</text>
<text x="373.5" y="154.3">3</text>
<text x="379.9" y="154.3">3</text>
<text x="773.1" y="153.8">F-13.01FR2</text>
<text x="331.6" y="158.4" transform="rotate(-90 331.6 158.4)">1-4</text>
<text x="342.1" y="157.3" transform="rotate(-90 342.1 157.3)">4-6</text>
<text x="398.6" y="159.4" transform="rotate(-90 398.6 159.4)">3-8</text>
<text x="408.3" y="157.3" transform="rotate(-90 408.3 157.3)">4-6</text>
<text x="331.6" y="179.5" transform="rotate(-90 331.6 179.5)">1-4</text>
<text x="544.4" y="179" transform="rotate(-90 544.4 179)">1-4</text>
<text x="666.7" y="184.9" transform="rotate(-90 666.7 184.9)">1-6</text>
<text x="785.8" y="180.7" transform="rotate(-90 785.8 180.7)">1-2</text>
<text x="331.6" y="190.6" transform="rotate(-90 331.6 190.6)">3</text>
<text x="398.6" y="189.5" transform="rotate(-90 398.6 189.5)">4</text>
<text x="544.4" y="197.5" transform="rotate(-90 544.4 197.5)">3</text>
<text x="799.4" y="196.4" transform="rotate(-90 799.4 196.4)">4</text>
<text x="352.6" y="202.4">1-pl704</text>
<text x="354.7" y="208.9">CNTR</text>
<text x="734.1" y="206.6">1-pl704</text>
<text x="736.1" y="213.1">CNTR</text>
<text x="413.2" y="338.2">3-1</text>
<text x="410.7" y="347.7">3-0</text>
<text x="298.7" y="350.3">5</text>
<text x="367.6" y="358.4">1</text>
<text x="410.8" y="358.4">2-8</text>
<text x="449.9" y="358.4">3</text>
<text x="287" y="360.5">2</text>
<text x="305.5" y="360.5">2</text>
<text x="343.9" y="368.6">1-pl3098</text>
<text x="275.7" y="372.3">1</text>
<text x="348" y="375.1">CNTR</text>
<text x="408.2" y="373.7">1-hss3833</text>
<text x="319.6" y="381.7" transform="rotate(-90 319.6 381.7)">3</text>
<text x="360.9" y="381.7" transform="rotate(-90 360.9 381.7)">3</text>
<text x="369.2" y="388" transform="rotate(-90 369.2 388)">3</text>
<text x="490.3" y="384.9" transform="rotate(-90 490.3 384.9)">6</text>
<text x="319.6" y="399.2" transform="rotate(-90 319.6 399.2)">1-0</text>
<text x="474.1" y="405.1">12</text>
<text x="366.3" y="408.8">1-hss3834</text>
<text x="373.2" y="415.3">CNTR</text>
<text x="417.7" y="418.6" transform="rotate(-45 417.7 418.6)">3</text>
<text x="484" y="415.3">12</text>
<text x="319.6" y="424.6" transform="rotate(-90 319.6 424.6)">1-0</text>
<text x="360.9" y="422.4" transform="rotate(-90 360.9 422.4)">2-8</text>
<text x="413.2" y="423.1" transform="rotate(-45 413.2 423.1)">3</text>
<text x="389" y="428.3">12</text>
<text x="263.5" y="438.9">1-pl360 FS</text>
<text x="399" y="438.5">12</text>
<text x="319.6" y="450" transform="rotate(-90 319.6 450)">1-0</text>
<text x="346.6" y="444.7" transform="rotate(-90 346.6 444.7)">5-6</text>
<text x="490.3" y="446.8" transform="rotate(-90 490.3 446.8)">4-8</text>
<text x="500.3" y="444.7" transform="rotate(-90 500.3 444.7)">5-6</text>
<text x="319.6" y="471.2" transform="rotate(-90 319.6 471.2)">1-0</text>
<text x="443.4" y="469.6">3</text>
<text x="449.7" y="469.6">3</text>
<text x="405.9" y="477.4">F-13.01FR3</text>
<text x="360.9" y="481.8" transform="rotate(-90 360.9 481.8)">2-7</text>
<text x="319.6" y="491.2" transform="rotate(-90 319.6 491.2)">1-0</text>
<text x="490.3" y="503.4" transform="rotate(-90 490.3 503.4)">4</text>
<text x="319.6" y="504.5" transform="rotate(-90 319.6 504.5)">3</text>
<text x="415.1" y="517.5">1-pl3098</text>
<text x="446.6" y="516.1">6</text>
<text x="419.2" y="524">CNTR</text>
<text x="444.9" y="526.6">6</text>
<text x="873" y="522.9">F-13.01</text>
</g>
<g font-size="5.4">
<text x="811.7" y="521.2">224009</text>
<text x="818.2" y="533.6">FRAME</text>
<text x="799" y="554.6">SOW - 13: E-13.00 - E-13.02</text>
</g>
<g font-size="4.9">
<text x="20.8" y="31.2">LINE</text>
<text x="31.8" y="31.2">QTY</text>
<text x="47.6" y="31.2">PC</text>
<text x="108.2" y="31.2">LENGTH</text>
<text x="146.8" y="31.2">WEIGHT</text>
<text x="161.8" y="31.2">ADVANCE</text>
<text x="23.2" y="37.5">#</text>
<text x="30.3" y="37.5">TOTAL</text>
<text x="46" y="37.5">MARK</text>
<text x="71.2" y="37.5">DESCRIPTION</text>
<text x="129.5" y="37.5">REMARKS</text>
<text x="147.6" y="37.5">TOTAL</text>
<text x="162.5" y="37.5">MILL #</text>
<text x="35.8" y="44.2">2</text>
<text x="40.5" y="44.2">F-13.01FR1</text>
<text x="59.4" y="44.2">FRAME</text>
<text x="150.7" y="44.2">420</text>
<text x="35.8" y="50.6">2</text>
<text x="40.5" y="50.6">F-13.01FR1</text>
<text x="59.4" y="50.6">HSS6x6x</text>
<text x="106.8" y="50.6">3</text>
<text x="110.6" y="50.6">7</text>
<text x="125.5" y="50.6">A500C</text>
<text x="150.7" y="50.6">170</text>
<text x="35.8" y="56.9">2</text>
<text x="40.5" y="56.9">pl817</text>
<text x="59.4" y="56.9">PL x16</text>
<text x="106.8" y="56.9">4</text>
<text x="110.6" y="56.9">6</text>
<text x="125.5" y="56.9">A36</text>
<text x="150.7" y="56.9">245</text>
<text x="35.8" y="63.3">2</text>
<text x="40.5" y="63.3">pl704</text>
<text x="59.4" y="63.3">PL x6</text>
<text x="106.8" y="63.3">0</text>
<text x="110.6" y="63.3">6</text>
<text x="125.5" y="63.3">A36</text>
<text x="153.9" y="63.3">5</text>
<text x="35.8" y="95">2</text>
<text x="40.5" y="95">F-13.01FR2</text>
<text x="59.4" y="95">FRAME</text>
<text x="150.7" y="95">737</text>
<text x="35.8" y="101.4">2</text>
<text x="40.5" y="101.4">F-13.01FR2</text>
<text x="59.4" y="101.4">HSS6x6x</text>
<text x="106.8" y="101.4">3</text>
<text x="110.6" y="101.4">7</text>
<text x="125.5" y="101.4">A500C</text>
<text x="150.7" y="101.4">170</text>
<text x="35.8" y="107.7">2</text>
<text x="40.5" y="107.7">hss311</text>
<text x="59.4" y="107.7">HSS6x6x</text>
<text x="106.8" y="107.7">3</text>
<text x="110.6" y="107.7">7</text>
<text x="125.5" y="107.7">A500C</text>
<text x="150.7" y="107.7">169</text>
<text x="35.8" y="114.1">2</text>
<text x="40.5" y="114.1">hss309</text>
<text x="59.4" y="114.1">HSS6x6x</text>
<text x="106.8" y="114.1">3</text>
<text x="110.6" y="114.1">0</text>
<text x="125.5" y="114.1">A500C</text>
<text x="150.7" y="114.1">143</text>
<text x="633.6" y="117.8">HSS TO PL.</text>
<text x="35.8" y="120.4">2</text>
<text x="40.5" y="120.4">pl817</text>
<text x="59.4" y="120.4">PL x16</text>
<text x="106.8" y="120.4">4</text>
<text x="110.6" y="120.4">6</text>
<text x="125.5" y="120.4">A36</text>
<text x="150.7" y="120.4">245</text>
<text x="35.8" y="126.8">4</text>
<text x="40.5" y="126.8">pl704</text>
<text x="59.4" y="126.8">PL x6</text>
<text x="106.8" y="126.8">0</text>
<text x="110.6" y="126.8">6</text>
<text x="125.5" y="126.8">A36</text>
<text x="152.3" y="126.8">10</text>
<text x="35.8" y="158.5">2</text>
<text x="40.5" y="158.5">F-13.01FR3</text>
<text x="59.4" y="158.5">FRAME</text>
<text x="150.7" y="158.5">505</text>
<text x="35.8" y="164.9">2</text>
<text x="40.5" y="164.9">F-13.01FR3</text>
<text x="59.4" y="164.9">HSS6x2x</text>
<text x="106.8" y="164.9">4</text>
<text x="110.6" y="164.9">7</text>
<text x="125.5" y="164.9">A500C</text>
<text x="150.7" y="164.9">138</text>
<text x="704.1" y="166.4">BOTH</text>
<text x="35.8" y="171.2">2</text>
<text x="40.5" y="171.2">hss3834</text>
<text x="59.4" y="171.2">HSS6x2x</text>
<text x="106.8" y="171.2">3</text>
<text x="110.6" y="171.2">6</text>
<text x="125.5" y="171.2">A500C</text>
<text x="150.7" y="171.2">106</text>
<text x="704.1" y="171.4">ENDS</text>
<text x="35.8" y="177.6">2</text>
<text x="40.5" y="177.6">hss3833</text>
<text x="59.4" y="177.6">HSS6x2x</text>
<text x="106.8" y="177.6">3</text>
<text x="110.6" y="177.6">0</text>
<text x="125.5" y="177.6">A500C</text>
<text x="152.3" y="177.6">90</text>
<text x="245.3" y="174.2">HSS TO PL.</text>
<text x="694.2" y="178.9">BOTH</text>
<text x="35.8" y="183.9">2</text>
<text x="40.5" y="183.9">pl360</text>
<text x="59.4" y="183.9">PL x9</text>
<text x="106.8" y="183.9">5</text>
<text x="110.6" y="183.9">6</text>
<text x="125.5" y="183.9">A36</text>
<text x="150.7" y="183.9">168</text>
<text x="694.2" y="183.8">ENDS</text>
<text x="35.8" y="190.3">4</text>
<text x="40.5" y="190.3">pl3098</text>
<text x="59.4" y="190.3">PL x2</text>
<text x="106.8" y="190.3">0</text>
<text x="110.6" y="190.3">6</text>
<text x="125.5" y="190.3">A36</text>
<text x="153.9" y="190.3">3</text>
<text x="625.6" y="189.2">HSS TO PL.</text>
<text x="130.9" y="224.4">Totalweight : 1663</text>
<text x="472.8" y="387.8" transform="rotate(-90 472.8 387.8)">CUT</text>
<text x="789.5" y="384.8">IRON FABRICATION SERVICES, LLC.</text>
<text x="456.9" y="414.2">CUT</text>
<text x="472.8" y="456.3">BOTH</text>
<text x="472.8" y="461.2">ENDS</text>
<text x="395.6" y="467.2">ENDS</text>
<text x="395.6" y="462.3">BOTH</text>
<text x="247.2" y="476.5">HSS TO PL.</text>
</g>
<g font-size="4.7">
<text x="726.6" y="44.3">1/</text>
<text x="729.2" y="45.9">2</text>
<text x="681.2" y="54.1">1/</text>
<text x="683.8" y="55.8">4</text>
<text x="726.8" y="54.1">3/</text>
<text x="729.5" y="55.8">4</text>
<text x="766.9" y="54.1">1/</text>
<text x="769.5" y="55.8">2</text>
<text x="680.7" y="62.7">1/</text>
<text x="683.3" y="64.3">4</text>
<text x="724.9" y="62.7">1/</text>
<text x="727.5" y="64.3">2</text>
<text x="606.3" y="76.8">1/</text>
<text x="608.9" y="78.4">4</text>
<text x="377.1" y="95.1">1/</text>
<text x="379.7" y="96.7">2</text>
<text x="272.9" y="106.6">1/</text>
<text x="385.7" y="104.5">1/</text>
<text x="388.3" y="106.1">2</text>
<text x="780.2" y="106" transform="rotate(-90 780.2 106)">5/</text>
<text x="781.8" y="103.3" transform="rotate(-90 781.8 103.3)">16</text>
<text x="275.5" y="108.3">4</text>
<text x="767.3" y="111.2">5/</text>
<text x="769.9" y="112.8">16</text>
<text x="784.6" y="116.9" transform="rotate(45 784.6 116.9)">45.0</text>
<text x="665.5" y="125.6" transform="rotate(-90 665.5 125.6)">1/</text>
<text x="667.1" y="123" transform="rotate(-90 667.1 123)">2</text>
<text x="712.9" y="132.9" transform="rotate(45 712.9 132.9)">45.0</text>
<text x="786.2" y="172.7" transform="rotate(-90 786.2 172.7)">2</text>
<text x="665.5" y="179.6" transform="rotate(-90 665.5 179.6)">1/</text>
<text x="667.1" y="177" transform="rotate(-90 667.1 177)">2</text>
<text x="784.6" y="175.4" transform="rotate(-90 784.6 175.4)">1/</text>
<text x="391.6" y="183.2" transform="rotate(-90 391.6 183.2)">1/</text>
<text x="393.2" y="180.6" transform="rotate(-90 393.2 180.6)">4</text>
<text x="772.8" y="189.7" transform="rotate(-90 772.8 189.7)">1/</text>
<text x="774.4" y="187.1" transform="rotate(-90 774.4 187.1)">4</text>
<text x="371.8" y="346.5">1/</text>
<text x="416.1" y="346.5">1/</text>
<text x="455.5" y="346.5">1/</text>
<text x="374.4" y="348.2">4</text>
<text x="418.7" y="348.2">4</text>
<text x="458.1" y="348.2">2</text>
<text x="289.1" y="359.2">1/</text>
<text x="307.6" y="359.2">1/</text>
<text x="369.7" y="357.2">1/</text>
<text x="372.3" y="358.8">4</text>
<text x="291.7" y="360.9">2</text>
<text x="310.2" y="360.9">2</text>
<text x="277.8" y="371">1/</text>
<text x="280.4" y="372.7">4</text>
<text x="466.5" y="387.1" transform="rotate(-90 466.5 387.1)">5/</text>
<text x="468.2" y="384.5" transform="rotate(-90 468.2 384.5)">16</text>
<text x="456.9" y="407.9">5/</text>
<text x="459.5" y="409.6">16</text>
<text x="470.4" y="412.8" transform="rotate(45 470.4 412.8)">45.0</text>
<text x="398.7" y="422.5" transform="rotate(45 398.7 422.5)">45.0</text>
<text x="466.9" y="495.1" transform="rotate(-90 466.9 495.1)">1/</text>
<text x="468.5" y="492.4" transform="rotate(-90 468.5 492.4)">4</text>
<text x="455.5" y="514.9">1/</text>
<text x="458.1" y="516.6">2</text>
<text x="447" y="525.4">1/</text>
<text x="449.6" y="527">2</text>
</g>
<g font-size="4.6">
<text x="795.6" y="436">MARYLAND AVENUE</text>
<text x="808.3" y="446.4">1250 MARYLAND AVENUE SW</text>
<text x="808.3" y="452">WASHINGTON, DC 20024</text>
</g>
<g font-size="4.3">
<text x="824.1" y="277.6">General Notes</text>
<text x="798.4" y="343.5">5</text>
<text x="819.8" y="343.5">0</text>
<text x="838.6" y="343.5">For Fabrication</text>
<text x="873" y="343.8">11-17-2025</text>
<text x="798.4" y="353">3</text>
<text x="798.4" y="348.2">4</text>
<text x="819.8" y="353.1">C</text>
<text x="819.8" y="348.3">D</text>
<text x="838.6" y="353">For Re-Approval</text>
<text x="838.6" y="348.2">For Re-Approval</text>
<text x="873" y="353.3">09-19-2025</text>
<text x="873" y="348.5">10-24-2025</text>
<text x="798.4" y="357.8">2</text>
<text x="819.8" y="357.9">B</text>
<text x="838.6" y="357.8">For Re-Approval</text>
<text x="873" y="358.1">06-23-2025</text>
<text x="798.4" y="362.6">1</text>
<text x="819.8" y="362.6">A</text>
<text x="838.6" y="362.6">For Approval</text>
<text x="873" y="362.9">02-25-2025</text>
<text x="794.5" y="371.5">Copies</text>
<text x="811.1" y="367.7">Revision/</text>
<text x="838.6" y="369.7">Destination</text>
<text x="819.2" y="574.6">FRAME DETAIL</text>
</g>
<g font-size="4.2">
<text x="69.6" y="49.5">5/</text>
<text x="71.7" y="51">16</text>
<text x="112" y="49.5">3/</text>
<text x="114.1" y="51">4</text>
<text x="62.2" y="55.8">1/</text>
<text x="64.2" y="57.3">2</text>
<text x="780.4" y="57.3">3/</text>
<text x="783.4" y="58.8">16</text>
<text x="62.2" y="62.2">1/</text>
<text x="64.2" y="63.7">4</text>
<text x="69.6" y="100.3">5/</text>
<text x="71.7" y="101.8">16</text>
<text x="112" y="100.3">3/</text>
<text x="114.1" y="101.8">4</text>
<text x="69.6" y="106.6">5/</text>
<text x="112" y="106.6">1/</text>
<text x="69.6" y="113">5/</text>
<text x="71.7" y="108.1">16</text>
<text x="112" y="113">3/</text>
<text x="114.1" y="108.1">2</text>
<text x="62.2" y="119.3">1/</text>
<text x="71.7" y="114.5">16</text>
<text x="114.1" y="114.5">4</text>
<text x="614.1" y="119.7">3/</text>
<text x="62.2" y="125.7">1/</text>
<text x="64.2" y="120.8">2</text>
<text x="617" y="121.1">16</text>
<text x="64.2" y="127.2">4</text>
<text x="777.5" y="142.4">3/</text>
<text x="780.4" y="143.9">16</text>
<text x="69.6" y="163.8">5/</text>
<text x="71.7" y="165.3">16</text>
<text x="112" y="163.8">3/</text>
<text x="114.1" y="165.3">4</text>
<text x="69.6" y="170.1">5/</text>
<text x="71.7" y="171.6">16</text>
<text x="112" y="170.1">3/</text>
<text x="114.1" y="171.6">4</text>
<text x="69.6" y="176.5">5/</text>
<text x="71.7" y="178">16</text>
<text x="112" y="176.5">1/</text>
<text x="114.1" y="178">4</text>
<text x="714" y="176.7">3/</text>
<text x="716.9" y="178.1">16</text>
<text x="62.2" y="182.8">1/</text>
<text x="64.2" y="184.3">2</text>
<text x="714" y="183.2">3/</text>
<text x="716.9" y="184.7">16</text>
<text x="62.2" y="189.2">1/</text>
<text x="64.2" y="190.7">4</text>
<text x="470.9" y="349.7">3/</text>
<text x="473.8" y="351.2">16</text>
<text x="811.3" y="371.4">Issue</text>
<text x="877.1" y="369.8">Date</text>
<text x="264.5" y="398.2">3/</text>
<text x="267.4" y="399.6">16</text>
<text x="264.5" y="404.7">3/</text>
<text x="267.4" y="406.2">16</text>
<text x="463.5" y="430.2">3/</text>
<text x="466.4" y="431.7">16</text>
<text x="415.4" y="460.1">3/</text>
<text x="418.3" y="461.5">16</text>
<text x="415.4" y="466.6">3/</text>
<text x="418.3" y="468">16</text>
</g>
<text font-size="4" x="795.1" y="587.5">VARIES</text>
<text font-size="3.9" x="799.9" y="367.1"># of</text>
<g font-size="3.7">
<text x="788.4" y="286.2">*Structural steel shall conform to ASTM-A992.</text>
<text x="788.4" y="291.2">*Structural SQR/RND.tubing conform</text>
<text x="790.7" y="295.5">to ASTM A500 Grade C</text>
<text x="787.9" y="304.1">*Channels, Angles and plates shall conform to A36.</text>
<text x="788.4" y="300.2">*Pipe shall conform to ASTM A53, Grade B.</text>
<text x="788" y="308.9">*All bolts shall be</text>
<text x="825.7" y="308.9">&quot; High strength in</text>
<text x="790.2" y="313.2">accordance with ASTM A325 (UNO)</text>
<text x="788.8" y="318">*Welding Electrodes for Carbon steel :E70xx</text>
<text x="790.8" y="399.9">3029 M. Street, NW, Suite 202</text>
<text x="790.7" y="404.6">Washington, DC 20007</text>
<text x="790.7" y="409">Tel: 202-800-5599</text>
<text x="790.7" y="414.2">Fax: 202-478-0303</text>
<text x="790.7" y="430">Project Name and Address</text>
<text x="790.8" y="445.6">Location:</text>
<text x="791" y="465.3">Contractor:</text>
<text x="791" y="491.9">Approved for Fabrication by:</text>
<text x="851.5" y="492">Signature</text>
<text x="850.2" y="522">Drawing #</text>
<text x="791.2" y="532.3">Contract Item:</text>
<text x="791.5" y="567.4">Date</text>
<text x="819.3" y="568.1">Drawing Title:</text>
<text x="791.7" y="582.1">Scale</text>
</g>
<text font-size="3.6" x="791.2" y="545.9">Ref:</text>
<text font-size="3.5" x="791.3" y="520.8">Contract #</text>
<g font-size="3.2">
<text x="821" y="308">3/</text>
<text x="823.9" y="309.1">4</text>
</g>
<text font-size="3" x="790.5" y="572.4">01/ 23/ 2025</text>
</svg>
